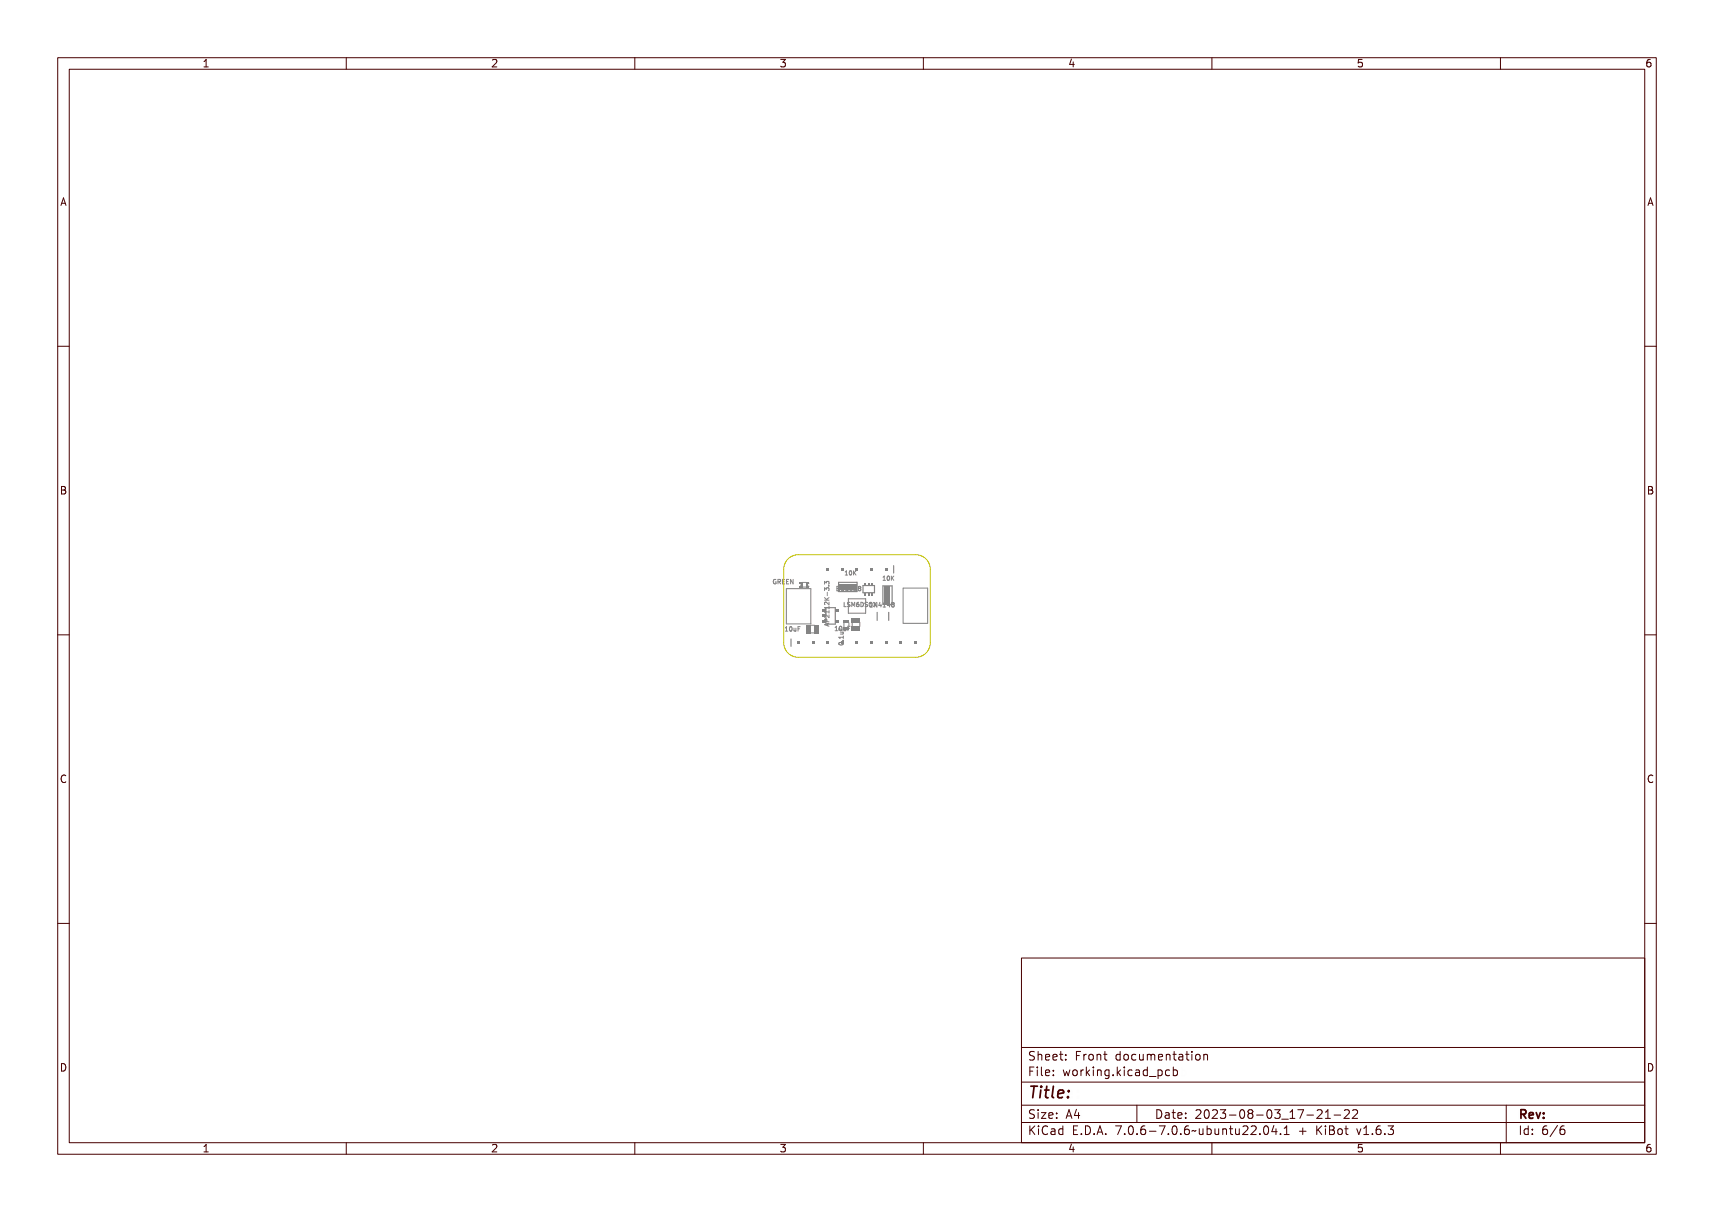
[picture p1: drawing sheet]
<svg xmlns="http://www.w3.org/2000/svg" width="297mm" height="210mm" viewBox="0 0 297 210" stroke-linecap="round" stroke-linejoin="round" font-family="sans-serif">
<g fill="none" stroke="#848484" stroke-width=".17">
<path d="M146.5 99.6h.4M146.5 99.1h.1M146.9 99h.2v.6l.2 .1h-.4l.1-.1v-.6zM147.4 99h.1a.35 .35 0 0 1 .4 .3 .35 .35 0 0 1-.4 .4l-.1-.2zM147.6 99a.3 .3 0 0 1 .2 .3 .3 .3 0 0 1-.2 .3zM148 99h.1v.3l.4-.3-.3 .2 .3 .5-.3-.4-.1 .4h-.1zM153.1 100h-.1M153.4 99.9h.3v.6l.1 .1h-.4l.2-.1v-.5zM154 99.9h.1a.35 .35 0 0 1 .3 .3 .35 .35 0 0 1-.3 .4l-.1-.2zM154.1 99.9a.3 .3 0 0 1 .2 .3 .3 .3 0 0 1-.2 .3zM154.5 99.9h.1v.3l.5-.3-.3 .3 .3 .4-.4-.4-.1 .4h-.1zM134.3 100.4a.42 .42 0 0 0-.3 .4 .42 .42 0 0 0 .3 .4"/>
<path d="M134.7 100.5l.2-.1 .2 .2a.27 .27 0 0 0-.4 .2 .27 .27 0 0 0 .3 .3l-.1-.3h.2v.3a.37 .37 0 0 1-.5 0 .37 .37 0 0 1 .1-.6zM135.2 100.4h.2a.21 .21 0 0 1 .3 .2 .21 .21 0 0 1-.2 .2l.3 .4-.4-.3h-.1v.3h-.1zM135.3 100.5h.1a.14 .14 0 0 1 .2 .2 .14 .14 0 0 1-.2 .1h-.1zM135.9 100.4h.4l-.3 .1v.3h.3h-.3v.3l.3 .1h-.4zM136.4 108.7l.3-.1v.7l.1 .1h-.4l.2-.1v-.6l-.2 .1zM136.5 100.4h.4l-.3 .1v.3h.3h-.3v.3l.4 .1h-.5zM137 108.7l.1-.1a.37 .37 0 0 1 .4 .4 .37 .37 0 0 1-.4 .4l-.1-.2zM137.1 100.4h.1l.3 .7v-.7h.1v.8h-.2l-.2-.6v.6h-.1zM137.2 108.7a.31 .31 0 0 1 .2 .3 .31 .31 0 0 1-.2 .3zM137.6 108.8h.1l.1 .5 .3-.5v.6l-.1-.1a.18 .18 0 0 1-.3 .1 .18 .18 0 0 1-.1-.2zM138.3 108.6h.4l-.3 .1v.2h.3l-.3 .1v.4h-.1zM142.9 107l.8-.2-.2 .2v.2l.2 .2-.8-.2z"/>
<path d="M142.9 105.2h.7l.1-.2v.4l-.1-.1h-.6l.1 .1h-.1zM142.9 104.5h.7l.1-.1v.4l-.1-.2h-.6l.1 .2h-.1zM142.9 103.1l.3 .3 .5-.3v.1l-.4 .2 .4 .1v.1h-.8v-.1h.4zM143 105.7h.2l.4 .3 .1-.4v.5l-.6-.3h-.1l.1 .3h-.1zM143 103.8h.2l.4 .3 .1-.3v.4l-.6-.3-.1 .1 .1 .2h-.1zM143 102l.2-.1 .1 .1a.23 .23 0 0 1 .4 0 .23 .23 0 0 1-.1 .4v-.1a.17 .17 0 0 0-.1-.3 .17 .17 0 0 0-.2 .2h-.1a.16 .16 0 0 0-.1-.2 .16 .16 0 0 0-.2 .1 .16 .16 0 0 0 .1 .2h-.1zM143 100.7h.2l.1 .1a.23 .23 0 0 1 .4-.1 .23 .23 0 0 1-.1 .4v-.1a.17 .17 0 0 0-.1-.3 .18 .18 0 0 0-.2 .3h-.1a.16 .16 0 0 0-.1-.2 .16 .16 0 0 0-.2 .1 .16 .16 0 0 0 .1 .2l-.1-.1zM143 106.3l.3-.1 .1 .4h.3v.1h-.8zM143 107.1l.4-.1v.2zM143 106.4h.3v.2h-.3zM143.4 102.6v.3zM143.4 108.1v.3"/>
<path d="M143.5 101.4h.2v.2h-.2zM143.7 108l-.8 .2 .8 .3M144.9 101.7h.2a.18 .18 0 0 1 .3 .1 .18 .18 0 0 1-.2 .2 .21 .21 0 0 1 .2 .3 .21 .21 0 0 1-.3 .1h-.2zM145 102h.1a.14 .14 0 0 1 .2 .2 .14 .14 0 0 1-.2 .1h-.1zM145 101.7l.2 .1v.1l-.2 .1zM145.1 108.6h.2v.6l.2 .1h-.4l.1-.1v-.5h-.1zM145.4 110.1h.7l.1-.1v.4l-.1-.2h-.6v.2h-.1zM145.4 108.7l.1 .4h.2l.1-.3v.3h.4v.1h-.8zM145.5 111.3l.5-.1 .2 .2a.37 .37 0 0 1-.4 .3 .37 .37 0 0 1-.4-.3zM145.5 111.4a.34 .34 0 0 1 .6 .1 .34 .34 0 0 1-.6-.1zM145.6 101.7h.4v.1h-.3a.18 .18 0 0 0 0 .2 .18 .18 0 0 0 .2 0 .23 .23 0 0 1 0 .4 .23 .23 0 0 1-.4-.1h.1a.18 .18 0 0 0 .3-.1 .18 .18 0 0 0-.3-.2zM145.6 109.4h.6l-.1 .1a.18 .18 0 0 1 .1 .2 .18 .18 0 0 1-.3 .1h-.3v-.1h.5l-.1-.2h-.4z"/>
<path d="M145.7 108.6h.1a.37 .37 0 0 1 .3 .3 .37 .37 0 0 1-.3 .4l-.2-.2zM145.8 108.6a.31 .31 0 0 1 .2 .3 .31 .31 0 0 1-.2 .3zM146 110.8h.2v.1h-.2zM146.2 104.4h.1v.7h.3h-.4zM146.2 101.7h.4v.1h-.3a.18 .18 0 0 0 0 .2 .18 .18 0 0 0 .2 0 .23 .23 0 0 1 0 .4 .23 .23 0 0 1-.4-.1h.2a.18 .18 0 0 0 .2-.1 .18 .18 0 0 0-.3-.2zM146.3 108.7h.1l.1 .5 .2-.5v.6l-.1-.1a.18 .18 0 0 1-.2 .1 .18 .18 0 0 1-.1-.2zM146.8 104.5l.4-.1v.1h-.3a.17 .17 0 0 0 0 .2 .17 .17 0 0 0 .2 .1 .23 .23 0 0 1 0 .3 .23 .23 0 0 1-.4-.1l.2 .1a.17 .17 0 0 0 .2-.2 .17 .17 0 0 0-.3-.1zM146.8 101.7h.3v.6l.1 .1h-.4l.2-.1v-.6l-.2 .1zM146.9 108.6h.5h-.4v.3h.3l-.3 .1v.3h-.1zM147.3 104.4h.1l.2 .4 .1-.4h.1v.7h-.1v-.6l-.1 .4-.2-.4v.6h-.1zM147.4 101.7h.1a.21 .21 0 0 1 .3 0 .21 .21 0 0 1-.1 .3 .23 .23 0 0 1 .1 .4 .23 .23 0 0 1-.4-.1h.1a.17 .17 0 0 0 .3-.1 .18 .18 0 0 0-.3-.2 .16 .16 0 0 0 .2-.1 .16 .16 0 0 0-.1-.3 .16 .16 0 0 0-.2 .2zM148 104.5l.2-.1 .2 .1a.22 .22 0 0 0-.3 0 .22 .22 0 0 0-.1 .3 .24 .24 0 0 1 .4 0 .24 .24 0 0 1-.1 .4 .24 .24 0 0 1-.4-.2z"/>
<path d="M148.1 101.7a.21 .21 0 0 1 .3 0 .21 .21 0 0 1-.1 .3 .22 .22 0 0 1 .1 .3 .22 .22 0 0 1-.3 0 .22 .22 0 0 1 .1-.3l-.2-.1zM148.5 104.4a.38 .38 0 0 1 .5 .4 .38 .38 0 0 1-.5 .3zM148.6 104.5a.28 .28 0 0 1 .3 .3 .28 .28 0 0 1-.3 .3zM148.8 101.9h.1M148.8 101.6l.3 .1-.1 .2M148.9 101.9h.1M148.9 101.9l-.1 .1M149 101.9l.2 .2-.1 .2h-.3M149.2 104.5l.3-.1 .1 .1h-.3a.17 .17 0 0 0 0 .2 .17 .17 0 0 0 .2 .1 .23 .23 0 0 1 0 .3 .23 .23 0 0 1-.3-.1l.1 .1a.17 .17 0 0 0 .2-.2 .17 .17 0 0 0-.3-.1zM149.8 104.5l.1-.1a.36 .36 0 0 1 .3 .4 .36 .36 0 0 1-.3 .3l-.2-.1zM149.9 104.5a.3 .3 0 0 1 .2 .3 .3 .3 0 0 1-.2 .3zM150.3 104.4l.3 .3 .3-.3-.3 .4 .3 .3-.3-.3-.3 .3 .2-.3z"/>
<path d="M151.5 104.5h.3v.6l.1 .1h-.4l.2-.1v-.5h-.2zM152.1 104.5h.1l.3 .6v-.6v.7h-.1l-.2-.6v.6h-.1zM153 104.5h.1v.4h.1l-.1 .3h-.1v-.2h-.3zM153 104.6v.3h-.2zM153 100.6h.4M153.4 104.5h.2v.6l.2 .1h-.4l.1-.1v-.5h-.1zM154.2 104.5h.1v.4h.1l-.1 .3h-.1v-.2h-.3zM154.2 104.6v.3h-.2zM154.6 104.5a.21 .21 0 0 1 .4 0 .21 .21 0 0 1-.1 .3 .22 .22 0 0 1 .1 .3 .22 .22 0 0 1-.4 0 .22 .22 0 0 1 .1-.3l-.1-.1z"/>
<circle cx="147.6" cy="99.3" r=".06"/>
<circle cx="137.2" cy="109" r=".07"/>
<circle cx="145.8" cy="111.5" r=".07"/>
<circle cx="145.9" cy="108.9" r=".07"/>
<circle cx="148.2" cy="104.9" r=".16"/>
<circle cx="148.2" cy="101.8" r=".13"/>
<circle cx="148.2" cy="102.2" r=".15"/>
<circle cx="154.2" cy="100.2" r=".06"/>
<circle cx="154.8" cy="104.6" r=".13"/>
<circle cx="154.8" cy="105" r=".15"/>
</g>
<path d="M154.9 98v1.3" fill="none" stroke="#848484" stroke-width=".2"/>
<g fill="#848484">
<path d="M153.3 98.4h.5v.5h-.5z" fill-rule="evenodd"/>
<path d="M150.8 98.4h.5v.5h-.5z" fill-rule="evenodd"/>
<path d="M148.2 98.4h.6v.5h-.6z" fill-rule="evenodd"/>
<path d="M145.7 98.4h.5v.5h-.5z" fill-rule="evenodd"/>
<path d="M143.2 98.4h.5v.5h-.5z" fill-rule="evenodd"/>
</g>
<path d="M145.3 100.9h3.2v1.6h-3.2z" fill="none" stroke="#848484" stroke-width=".2"/>
<path d="M145.4 101.2h3.1v1h-3.1z" fill-rule="evenodd" fill="#848484"/>
<path d="M149.5 101.5h2v1.2h-2z" fill="none" stroke="#848484" stroke-width=".2"/>
<g fill="#848484">
<path d="M149.8 101h.2v.4h-.2z" fill-rule="evenodd"/>
<path d="M149.8 102.8h.2v.3h-.2z" fill-rule="evenodd"/>
<path d="M150.4 101h.3v.4h-.3z" fill-rule="evenodd"/>
<path d="M150.4 102.8h.3v.3h-.3z" fill-rule="evenodd"/>
<path d="M151.1 101h.2v.4h-.2z" fill-rule="evenodd"/>
<path d="M151.1 102.8h.2v.3h-.2z" fill-rule="evenodd"/>
</g>
<g fill="none" stroke="#848484" stroke-width=".17">
<path d="M138.6 101a.3 .3 0 0 1 .2 .3 .3 .3 0 0 1-.2 .3M139 101.7h.7M139 100.9h.7M140.2 101a.27 .27 0 0 0-.3 .3 .27 .27 0 0 0 .3 .3"/>
<circle cx="138.7" cy="101.7" r=".08"/>
</g>
<g fill="#848484">
<path d="M138.5 101.6h.2v.2h-.2z" fill-rule="evenodd"/>
<path d="M138.6 101.7l.4 .1z" fill-rule="evenodd"/>
<path d="M138.8 100.9h.2v.9h-.2z" fill-rule="evenodd"/>
<path d="M139.7 101.6h.5v.2h-.5z" fill-rule="evenodd"/>
<path d="M139.7 101h.2v.6h-.2z" fill-rule="evenodd"/>
<path d="M139.9 101.5l.1 .1z" fill-rule="evenodd"/>
<path d="M139.9 101l.1 .1z" fill-rule="evenodd"/>
<path d="M138.5 100.9h.3v.2h-.3z" fill-rule="evenodd"/>
<path d="M139.7 100.9h.5v.2h-.5z" fill-rule="evenodd"/>
</g>
<path d="M136.3 102h4.2v6.1h-4.2z" fill="none" stroke="#848484" stroke-width=".17"/>
<path d="M137.1 110.7v1.3" fill="none" stroke="#848484" stroke-width=".2"/>
<g fill="#848484">
<path d="M138.1 111.1h.5v.5h-.5z" fill-rule="evenodd"/>
<path d="M140.6 111.1h.5v.5h-.5z" fill-rule="evenodd"/>
<path d="M143.2 111.1h.5v.5h-.5z" fill-rule="evenodd"/>
<path d="M148.2 111.1h.6v.5h-.6z" fill-rule="evenodd"/>
<path d="M150.8 111.1h.5v.5h-.5z" fill-rule="evenodd"/>
<path d="M153.3 111.1h.5v.5h-.5z" fill-rule="evenodd"/>
<path d="M155.9 111.1h.5v.5h-.5z" fill-rule="evenodd"/>
<path d="M158.4 111.1h.5v.5h-.5z" fill-rule="evenodd"/>
</g>
<path d="M147 103.8h3v2.5h-3z" fill="none" stroke="#848484" stroke-width=".17"/>
<path d="M152 106.1v1.4M153 104.7v-3.2h1.6v3.2M154 106.1v1.4" fill="none" stroke="#848484" stroke-width=".2"/>
<path d="M153.3 101.6h1v3.1h-1z" fill-rule="evenodd" fill="#848484"/>
<path d="M147.7 107.8v.8M149 107.8v.8" fill="none" stroke="#848484" stroke-width=".17"/>
<g fill="#848484">
<path d="M147.6 107.1h1.5v.7h-1.5z" fill-rule="evenodd"/>
<path d="M147.6 108.5h1.5v.8h-1.5z" fill-rule="evenodd"/>
</g>
<path d="M146.2 107.9v.7M147.1 107.9v.7" fill="none" stroke="#848484" stroke-width=".17"/>
<path d="M146.2 107.4h.9v.5h-.9z" fill-rule="evenodd" fill="#848484"/>
<path d="M143.1 105.3h1.6v2.8h-1.6z" fill="none" stroke="#848484" stroke-width=".2"/>
<g fill="#848484">
<path d="M144.8 105.5h.6v.5h-.6z" fill-rule="evenodd"/>
<path d="M142.4 105.5h.7v.5h-.7z" fill-rule="evenodd"/>
<path d="M142.4 106.5h.7v.5h-.7z" fill-rule="evenodd"/>
<path d="M144.8 107.4h.6v.5h-.6z" fill-rule="evenodd"/>
<path d="M142.4 107.4h.7v.5h-.7z" fill-rule="evenodd"/>
</g>
<path d="M140.4 109.7h.8M140.4 108.3h.8M156.5 101.9h4.2v6.1h-4.2z" fill="none" stroke="#848484" stroke-width=".17"/>
<g fill="#848484">
<path d="M141.2 108.3h.7v1.4h-.7z" fill-rule="evenodd"/>
<path d="M139.7 108.3h.8v1.4h-.8z" fill-rule="evenodd"/>
</g>
<path d="M136.8 96.7l1-.5 .5-.1h20.4a2.54 2.54 0 0 1 2.5 2.6v12.7a2.54 2.54 0 0 1-2.5 2.5h-20.4a2.54 2.54 0 0 1-2.5-2.5v-12.7a2.53 2.53 0 0 1 1-2z" fill="none" stroke="#c2c200" stroke-width=".17"/>
<g fill="none" stroke="#480000" stroke-width=".17">
<path d="M10 10h277v190h-277zM12 12h273v186h-273zM60 10v2M110 10v2M160 10v2M210 10v2M260 10v2M10 60h2M285 60h2M10 110h2M285 110h2M10 160h2"/>
<path d="M285 160h2M177 166h108v32h-108zM60 198v2M110 198v2M160 198v2M177 181.5h108M177 187.5h108M177 191.5h108M177 194.5h108M178.1 195.2h.2v.6l.6-.6h.3l-.6 .6 .6 .8h-.2l-.5-.7-.2 .2v.5h-.2zM178.2 185h.9v.2h-.7v.4h.6v.2h-.6v.7h-.2zM178.3 182.4l.5-.1h.2v.2a.31 .31 0 0 0-.5-.1 .31 .31 0 0 0 0 .5 .5 .5 0 0 1 .6 .6 .5 .5 0 0 1-.8 .2l-.1-.2a.34 .34 0 0 0 .4 .1 .34 .34 0 0 0 .1-.5 .47 .47 0 0 1-.5-.2 .47 .47 0 0 1 .1-.5z"/>
<path d="M178.3 192.5l.5-.1h.2v.2a.31 .31 0 0 0-.5-.1 .31 .31 0 0 0 0 .5 .5 .5 0 0 1 .6 .6 .5 .5 0 0 1-.8 .2l-.1-.2a.34 .34 0 0 0 .4 .1 .34 .34 0 0 0 .1-.5 .47 .47 0 0 1-.5-.2 .47 .47 0 0 1 .1-.5zM179.4 182.2h.2v.6a.35 .35 0 0 1 .4-.1 .35 .35 0 0 1 .2 .4v.6h-.2v-.8h-.4v.8h-.2zM179.5 185.4h.4v.9h.4v.2h-.9v-.2h.3v-.8h-.2zM179.5 192.8h.4v.9h.4v.1h-.9v-.1h.3v-.8h-.2zM179.5 195.6h.4v.9h.4v.1h-.9v-.1h.3v-.8h-.2zM179.7 184.9h.2v.3h-.2zM179.7 192.3h.2v.3h-.2zM179.7 195.1h.2v.3h-.2zM180.6 184.9h.4v1.3l.4 .1v.2l-.5-.2v-1.2h-.3zM180.6 192.8h.8v.1l-.6 .8h.6v.1h-.8v-.1l.6-.8h-.6zM180.7 182.8a.49 .49 0 0 1 .6-.1 .49 .49 0 0 1 .2 .5h-.8a.42 .42 0 0 0 .3 .4 .42 .42 0 0 0 .4-.1v.2a.6 .6 0 0 1-.8-.1 .6 .6 0 0 1 .1-.8zM180.7 195.4l.5-.2h.3v.2a.43 .43 0 0 0-.6 0 .43 .43 0 0 0-.2 .5 .43 .43 0 0 0 .2 .5 .43 .43 0 0 0 .6 0v.2a.66 .66 0 0 1-.8-.1 .66 .66 0 0 1-.1-.8z"/>
<path d="M180.8 182.9l.4-.1 .1 .3h-.6zM181.8 195.6h.2a.45 .45 0 0 1 .5 0 .45 .45 0 0 1 .1 .4v.6h-.1v-.1a.38 .38 0 0 1-.5 .2 .38 .38 0 0 1-.2-.5 .38 .38 0 0 1 .4-.2h.3a.35 .35 0 0 0-.3-.4 .35 .35 0 0 0-.4 .2zM181.9 182.8a.49 .49 0 0 1 .6-.1 .49 .49 0 0 1 .2 .5h-.8a.42 .42 0 0 0 .3 .4 .42 .42 0 0 0 .5-.1v.2a.6 .6 0 0 1-.9-.1 .6 .6 0 0 1 .1-.8zM181.9 185.5a.49 .49 0 0 1 .6-.1 .49 .49 0 0 1 .2 .5h-.8a.42 .42 0 0 0 .3 .4 .42 .42 0 0 0 .5-.1v.2a.6 .6 0 0 1-.9-.1 .6 .6 0 0 1 .1-.8zM181.9 192.9a.49 .49 0 0 1 .6-.1 .49 .49 0 0 1 .2 .5h-.8a.42 .42 0 0 0 .3 .4 .42 .42 0 0 0 .5-.1v.2a.6 .6 0 0 1-.9-.1 .6 .6 0 0 1 .1-.8zM182 196.2l.5-.1a.31 .31 0 0 1-.2 .4 .31 .31 0 0 1-.4-.1zM182 182.9l.4-.1 .1 .3h-.6zM182 185.6l.4-.1 .1 .3h-.6zM182 193l.4-.1 .1 .3h-.6zM183 195.7l.4-.2 .2 .2v-.6h.2v1.5h-.2v-.1a.42 .42 0 0 1-.5 .1 .42 .42 0 0 1-.2-.5zM183.2 195.8l.1-.1a.4 .4 0 0 1 .3 .4 .4 .4 0 0 1-.3 .4l-.2-.2zM183.2 182.3h.2v.4h.4v.1h-.4l.1 .8h.3v.1h-.2a.3 .3 0 0 1-.4-.3v-.6h-.3v-.1h.3z"/>
<path d="M183.3 185.4h.2v.3h-.2zM183.3 186.2h.2v.3h-.2zM183.3 192.8h.2v.3h-.2zM183.3 193.6h.2v.2h-.2zM184.5 182.7h.2v.3h-.2zM184.5 183.5h.2v.2h-.2zM185.2 185.4h.2l.2 .8 .1-.5h.2l.2 .5 .1-.8h.2l-.2 1.1h-.2l-.2-.7-.2 .7h-.1zM185.4 195.2h.9v.2h-.7v.4h.6v.2h-.6v.5h.7v.1h-.9zM185.7 192.4h.2l.5 1.4h-.2l-.1-.3h-.5l-.1 .3h-.2zM185.8 192.6l.2 .7h-.4zM186.6 182.3h.9v.2h-.7v.4h.6v.2h-.6v.6h-.2zM186.7 185.5a.52 .52 0 0 1 .8 .4 .52 .52 0 0 1-.8 .4l-.1-.4z"/>
<path d="M186.8 185.6l.1-.1a.39 .39 0 0 1 .4 .4 .39 .39 0 0 1-.4 .4l-.1-.2zM186.9 196.4h.2v.2h-.2zM187.1 192.4h.2v.9h.2v.2h-.2v.3h-.2v-.3h-.6v-.2zM187.1 192.6v.7h-.4zM187.8 195.2a.76 .76 0 0 1 .9 .7 .76 .76 0 0 1-.9 .7zM188 195.4a.57 .57 0 0 1 .5 .5 .57 .57 0 0 1-.5 .6zM188 182.7h.2v.2a.3 .3 0 0 1 .3-.3 .3 .3 0 0 1 .3 .3 .37 .37 0 0 0-.5-.1 .37 .37 0 0 0-.1 .4v.5h-.2zM188 185.4h.2v.2a.3 .3 0 0 1 .3-.3 .3 .3 0 0 1 .3 .3 .37 .37 0 0 0-.5-.1 .37 .37 0 0 0-.1 .4v.6h-.2zM189.1 184.9h.1v.9l.5-.4h.2l-.4 .4 .5 .7h-.2l-.4-.6-.2 .1v.5h-.1zM189.1 182.8a.52 .52 0 0 1 .8 .4 .52 .52 0 0 1-.8 .4l-.1-.4zM189.2 182.9l.1-.1a.39 .39 0 0 1 .4 .4 .39 .39 0 0 1-.4 .4l-.1-.2zM189.3 196.4h.3v.2h-.3z"/>
<path d="M190.2 182.7h.2v.1a.35 .35 0 0 1 .4-.1 .35 .35 0 0 1 .3 .4v.6h-.2l-.1-.8h-.3l-.1 .8h-.2zM190.3 185.4h.4v.9h.4v.2h-.9v-.2h.4v-.8h-.3zM190.5 195.2h.3l.4 1.4h-.2l-.1-.3h-.5l-.1 .3h-.2zM190.6 184.9h.1v.3h-.1zM190.6 195.4l.2 .7h-.4zM191.4 185.4h.2v.1a.35 .35 0 0 1 .4-.1 .35 .35 0 0 1 .3 .4v.7h-.2l-.1-.9h-.3l-.1 .9h-.2zM191.7 182.3h.1v.4h.4v.1h-.4l.1 .8h.3v.1h-.2a.3 .3 0 0 1-.3-.3v-.6h-.3v-.1h.3zM191.7 196.4h.3v.2h-.3zM192.7 185.5l.3-.2 .3 .2v-.1h.2v1a.53 .53 0 0 1-.8 .4v-.2a.36 .36 0 0 0 .4 .1 .36 .36 0 0 0 .2-.4l-.1 .1a.53 .53 0 0 1-.7-.3 .53 .53 0 0 1 .2-.6zM192.8 185.6l.1-.1a.39 .39 0 0 1 .4 .4 .39 .39 0 0 1-.4 .4l-.1-.2zM193.8 195.2h.9l-.5 1.4h-.2l.5-1.2h-.7zM193.9 182.8l.3-.2 .3 .2v-.6h.2v1.5h-.2v-.1a.42 .42 0 0 1-.6 .1 .42 .42 0 0 1-.1-.5z"/>
<path d="M194.1 182.8a.4 .4 0 0 1 .4 .4 .4 .4 0 0 1-.4 .4l-.2-.4zM194.1 186.2h.3v.3h-.3zM195.1 184.9h.2v.9l.4-.4h.3l-.5 .4 .5 .7h-.2l-.4-.6-.1 .1v.5h-.2zM195.1 182.8a.52 .52 0 0 1 .8 .4 .52 .52 0 0 1-.8 .4l-.1-.4zM195.2 182.9l.1-.1a.39 .39 0 0 1 .4 .4 .39 .39 0 0 1-.4 .4l-.1-.2zM195.3 196.4h.3v.2h-.3zM196.3 185.4h.5v.9h.3v.2h-.9v-.2h.4v-.8h-.3zM196.3 195.4a.5 .5 0 0 1 .7-.1 .5 .5 0 0 1 .1 .6 .52 .52 0 0 1-.4 .8 .52 .52 0 0 1-.5-.8zM196.4 182.8a.39 .39 0 0 1 .4-.2 .39 .39 0 0 1 .3 .3 .4 .4 0 0 0-.6 0 .4 .4 0 0 0 0 .6 .4 .4 0 0 0 .6 0 .41 .41 0 0 1-.4 .3 .41 .41 0 0 1-.4-.3v-.5zM196.5 195.4a.57 .57 0 0 1 .4 .9l-.3 .2a.86 .86 0 0 1-.1-1.1zM196.6 184.9h.2v.3h-.2zM197 191.5v3"/>
<path d="M197.4 182.7h.2v.8l.2 .1 .3-.2v-.7h.2v1h-.2v-.1a.35 .35 0 0 1-.4 .2 .35 .35 0 0 1-.3-.5zM197.6 185.5a.39 .39 0 0 1 .4-.2 .39 .39 0 0 1 .3 .3 .4 .4 0 0 0-.6 0 .4 .4 0 0 0 0 .6 .4 .4 0 0 0 .6 0 .41 .41 0 0 1-.4 .3 .41 .41 0 0 1-.4-.3v-.5zM197.7 196.4h.3v.2h-.3zM198.6 182.7h.1l.2-.1a.22 .22 0 0 0 .2 .2 .22 .22 0 0 0 .2-.2l.2 .3 .1 .8h-.2v-.8l-.1-.1-.2 .1v.8h-.1v-.8l-.2-.1-.1 .1v.8h-.1zM198.7 185.4h.1a.45 .45 0 0 1 .5 0 .45 .45 0 0 1 .2 .4v.7h-.2v-.2a.38 .38 0 0 1-.5 .2 .38 .38 0 0 1-.2-.5 .38 .38 0 0 1 .5-.2h.2a.35 .35 0 0 0-.3-.4 .35 .35 0 0 0-.3 .2zM198.7 195.4l.5-.2h.2v.2a.43 .43 0 0 0-.5 0 .43 .43 0 0 0-.1 .5 .48 .48 0 0 1 .7 0 .48 .48 0 0 1-.1 .7 .48 .48 0 0 1-.7-.1l-.1-.6zM198.8 186l.5-.1a.31 .31 0 0 1-.1 .4 .31 .31 0 0 1-.4-.1zM198.9 195.9a.29 .29 0 0 1 .4 .1 .29 .29 0 0 1-.1 .4 .29 .29 0 0 1-.4-.1zM199.9 185.5l.3-.2 .3 .2v-.6h.2v1.6h-.2v-.2a.42 .42 0 0 1-.5 .1 .42 .42 0 0 1-.2-.5zM199.9 182.8a.49 .49 0 0 1 .6-.1 .49 .49 0 0 1 .2 .5h-.7a.42 .42 0 0 0 .2 .4 .42 .42 0 0 0 .5-.1v.2a.6 .6 0 0 1-.8-.1 .6 .6 0 0 1 0-.8zM200 196h.5v.2h-.5zM200 185.6l.1-.1a.39 .39 0 0 1 .4 .4 .39 .39 0 0 1-.4 .4l-.1-.2z"/>
<path d="M200.1 182.9l.3-.1 .2 .3h-.6zM200.1 192.4a.76 .76 0 0 1 1 .7 .76 .76 0 0 1-1 .7zM200.3 192.6a.57 .57 0 0 1 .6 .5 .57 .57 0 0 1-.6 .6zM200.9 186.8l1.2 .1zM201 195.2h.9l-.5 1.4h-.2l.5-1.2h-.7zM201.1 182.7h.1v.1a.35 .35 0 0 1 .5-.1 .35 .35 0 0 1 .2 .4v.6h-.2v-.8h-.4l-.1 .8h-.1zM201.4 192.8h.2a.45 .45 0 0 1 .5 0 .45 .45 0 0 1 .1 .4v.6h-.1v-.1a.38 .38 0 0 1-.5 .2 .38 .38 0 0 1-.2-.5 .38 .38 0 0 1 .4-.2h.3a.35 .35 0 0 0-.3-.4 .35 .35 0 0 0-.4 .2zM201.6 193.4l.5-.1a.31 .31 0 0 1-.2 .4 .31 .31 0 0 1-.4-.1zM202.2 185.4h.2v.1a.46 .46 0 0 1 .6 0 .46 .46 0 0 1 .1 .6 .39 .39 0 0 1-.2 .4 .39 .39 0 0 1-.5-.2v.6h-.2zM202.5 182.3h.2v.4h.4v.1h-.4v.8h.4v.1h-.2a.3 .3 0 0 1-.4-.3v-.6h-.3v-.1h.3zM202.5 185.6l.1-.1a.4 .4 0 0 1 .4 .4 .4 .4 0 0 1-.4 .4l-.2-.2zM202.5 196.4h.3v.2h-.3z"/>
<path d="M202.8 192.4h.2v.4h.4v.1h-.4l.1 .8h.3v.1h-.2a.3 .3 0 0 1-.4-.3v-.6h-.3v-.1h.3zM203.5 182.7h.2a.45 .45 0 0 1 .4 0 .45 .45 0 0 1 .2 .4v.6h-.2v-.1a.38 .38 0 0 1-.5 .2 .38 .38 0 0 1-.2-.5 .38 .38 0 0 1 .5-.2h.2a.35 .35 0 0 0-.2-.4 .35 .35 0 0 0-.4 .2zM203.5 195.4a.5 .5 0 0 1 .7-.1 .5 .5 0 0 1 .1 .6 .52 .52 0 0 1-.4 .8 .52 .52 0 0 1-.5-.8zM203.6 185.5a.39 .39 0 0 1 .4-.2 .39 .39 0 0 1 .3 .3 .4 .4 0 0 0-.5 0 .4 .4 0 0 0 0 .6 .4 .4 0 0 0 .5 0 .41 .41 0 0 1-.4 .3 .41 .41 0 0 1-.4-.3v-.5zM203.7 183.3l.4-.1a.31 .31 0 0 1-.1 .4 .31 .31 0 0 1-.4-.1zM203.7 195.4a.57 .57 0 0 1 .4 .9l-.2 .2a.86 .86 0 0 1-.2-1.1zM203.9 192.9a.49 .49 0 0 1 .6-.1 .49 .49 0 0 1 .2 .5h-.8a.42 .42 0 0 0 .3 .4 .42 .42 0 0 0 .5-.1v.2a.6 .6 0 0 1-.9-.1 .6 .6 0 0 1 .1-.8zM204 193l.4-.1 .1 .3h-.6zM204.7 184.9h.1v.6a.45 .45 0 0 1 .7 0 .45 .45 0 0 1 0 .6 .39 .39 0 0 1-.2 .4 .39 .39 0 0 1-.5-.2v.2h-.1zM204.9 182.3h.2v.4h.4v.1h-.4v.8h.4v.1h-.2a.3 .3 0 0 1-.4-.3v-.6h-.3v-.1h.3zM204.9 185.6l.1-.1a.39 .39 0 0 1 .4 .4 .39 .39 0 0 1-.4 .4l-.1-.2zM204.9 196.4h.3v.2h-.3z"/>
<path d="M205.3 192.8h.2v.3h-.2zM205.3 193.6h.2v.2h-.2zM205.9 182.7h.5v.9h.3v.1h-.9v-.1h.4v-.8h-.3zM205.9 195.4l.5-.2h.2v.2a.43 .43 0 0 0-.5 0 .43 .43 0 0 0-.1 .5 .48 .48 0 0 1 .7 0 .48 .48 0 0 1-.1 .7 .48 .48 0 0 1-.7-.1l-.1-.6zM206.1 195.9a.29 .29 0 0 1 .4 .1 .29 .29 0 0 1-.1 .4 .29 .29 0 0 1-.4-.1zM206.2 182.2h.2v.3h-.2zM207 196l.3-.1 .5 .1 .2-.1a.38 .38 0 0 1-.7 .2l-.3 .1zM207.1 182.8a.52 .52 0 0 1 .8 .4 .52 .52 0 0 1-.8 .4l-.1-.4zM207.3 182.9l.1-.1a.39 .39 0 0 1 .4 .4 .39 .39 0 0 1-.4 .4l-.2-.2zM207.4 192.5a.53 .53 0 0 1 .8 .1 .53 .53 0 0 1-.3 .7l-.3 .4h.7v.1h-.9v-.1l.3-.4a.49 .49 0 0 0 .2-.7l-.5 .1zM208.3 182.7h.1v.1a.35 .35 0 0 1 .5-.1 .35 .35 0 0 1 .2 .4v.6h-.2v-.8h-.4l-.1 .8h-.1zM208.3 195.6h.1l.1 .8 .2 .1 .2-.2v-.7h.2v1h-.2v-.1a.35 .35 0 0 1-.4 .2 .35 .35 0 0 1-.2-.5z"/>
<path d="M208.7 192.6a.5 .5 0 0 1 .6-.1 .5 .5 0 0 1 .2 .6 .52 .52 0 0 1-.5 .8 .52 .52 0 0 1-.4-.8zM208.9 192.6a.57 .57 0 0 1 .4 .9l-.3 .2a.86 .86 0 0 1-.1-1.1zM209.5 195.1h.2v.6a.45 .45 0 0 1 .6-.1 .45 .45 0 0 1 .1 .7 .39 .39 0 0 1-.3 .4 .39 .39 0 0 1-.4-.2v.1h-.2zM209.7 195.8l.1-.1a.4 .4 0 0 1 .4 .4 .4 .4 0 0 1-.4 .4l-.1-.2zM209.8 192.5a.53 .53 0 0 1 .8 .1 .53 .53 0 0 1-.3 .7l-.3 .4h.7v.1h-.9v-.1l.3-.4a.49 .49 0 0 0 .2-.7l-.5 .1zM210 198v2M210.7 195.6h.2v.8l.2 .1 .2-.2v-.7h.2v1h-.2v-.1a.35 .35 0 0 1-.4 .2 .35 .35 0 0 1-.2-.5zM211 192.4a.46 .46 0 0 1 .6 0 .46 .46 0 0 1 .1 .6l-.1 .1a.45 .45 0 0 1 .2 .6 .45 .45 0 0 1-.6 .2l-.2-.1v-.2a.35 .35 0 0 0 .5 .1 .35 .35 0 0 0 0-.5h-.3v-.2a.28 .28 0 0 0 .4-.1 .28 .28 0 0 0 0-.3 .28 .28 0 0 0-.4 0h-.2zM211.9 195.6h.2v.1a.35 .35 0 0 1 .4-.1 .35 .35 0 0 1 .2 .4v.6h-.2v-.8h-.4v.8h-.2zM212.4 193.2h.5v.2h-.5zM213.3 195.2h.2v.4h.4v.1h-.4v.8h.4v.1h-.2a.3 .3 0 0 1-.4-.3v-.6h-.3v-.1h.3zM213.5 192.6a.5 .5 0 0 1 .6-.1 .5 .5 0 0 1 .2 .6 .52 .52 0 0 1-.5 .8 .52 .52 0 0 1-.4-.8z"/>
<path d="M213.7 192.6a.57 .57 0 0 1 .4 .9l-.3 .2a.86 .86 0 0 1-.1-1.1zM214.3 195.6h.2v.8l.2 .1 .2-.2v-.7h.2v1h-.2v-.1a.35 .35 0 0 1-.4 .2 .35 .35 0 0 1-.2-.5zM214.7 192.5a.41 .41 0 0 1 .7-.1 .41 .41 0 0 1-.2 .7 .42 .42 0 0 1 .2 .6 .42 .42 0 0 1-.7 0 .42 .42 0 0 1 .2-.6l-.3-.2zM215.5 195.3a.53 .53 0 0 1 .8 .1 .53 .53 0 0 1-.3 .7l-.3 .4h.6v.1h-.9v-.1l.4-.4a.49 .49 0 0 0 .2-.8l-.5 .2zM216 193.2h.5v.2h-.5zM216.7 195.3a.53 .53 0 0 1 .8 .1 .53 .53 0 0 1-.3 .7l-.3 .4h.6v.1h-.9v-.1l.4-.4a.49 .49 0 0 0 .2-.8l-.5 .2zM217.1 192.6a.5 .5 0 0 1 .7-.1 .5 .5 0 0 1 .1 .6 .52 .52 0 0 1-.5 .8 .52 .52 0 0 1-.4-.8zM217.3 192.6a.57 .57 0 0 1 .4 .9l-.3 .2a.86 .86 0 0 1-.1-1.1zM218.2 196.4h.2v.2h-.2zM218.2 192.4a.46 .46 0 0 1 .6 0 .46 .46 0 0 1 .1 .6l-.1 .1a.45 .45 0 0 1 .2 .6 .45 .45 0 0 1-.6 .2l-.2-.1v-.2a.35 .35 0 0 0 .5 .1 .35 .35 0 0 0 0-.5h-.3v-.2a.28 .28 0 0 0 .4-.1 .28 .28 0 0 0 0-.3 .28 .28 0 0 0-.4 0h-.2zM219.2 195.4a.5 .5 0 0 1 .6-.1 .5 .5 0 0 1 .2 .6 .52 .52 0 0 1-.5 .8 .52 .52 0 0 1-.5-.8zM219.2 194.2l1.3 .1z"/>
<path d="M219.4 195.4a.57 .57 0 0 1 .3 .9l-.2 .2a.86 .86 0 0 1-.1-1.1zM220.7 192.5l.5-.1v1.3h.3v.1h-.8v-.1h.3v-1.1h-.3zM220.8 195.2h.2v.9h.2v.2h-.2v.3h-.2v-.3h-.6v-.2zM220.8 195.4v.7h-.4zM221.8 196.4h.2v.2h-.2zM221.8 192.4h.9l-.5 1.4h-.2l.5-1.2h-.7zM222.8 195.3l.5-.1v1.3h.3v.1h-.8v-.1h.3v-1.1h-.3zM223.2 193.2h.5v.2h-.5zM224.2 192.5a.53 .53 0 0 1 .8 .1 .53 .53 0 0 1-.3 .7l-.3 .4h.7v.1h-.9v-.1l.3-.4a.49 .49 0 0 0 .2-.7l-.5 .1zM225.4 195.5h.2v.4h.4v.2h-.4v.4h-.2v-.4h-.4v-.2h.4zM225.5 192.5l.5-.1v1.3h.3v.1h-.8v-.1h.3v-1.1h-.3zM226.8 193.2h.5v.2h-.5z"/>
<path d="M227.5 195.2h.2v.6l.6-.6h.2l-.6 .6 .6 .8h-.2l-.5-.7-.1 .2v.5h-.2zM227.8 192.5a.53 .53 0 0 1 .8 .1 .53 .53 0 0 1-.2 .7l-.4 .4h.7v.1h-.9v-.1l.3-.4a.49 .49 0 0 0 .2-.7l-.5 .1zM228.8 195.6h.4v.9h.4v.1h-.9v-.1h.4v-.8h-.3zM229 192.5a.53 .53 0 0 1 .8 .1 .53 .53 0 0 1-.2 .7l-.4 .4h.7v.1h-.9v-.1l.3-.4a.49 .49 0 0 0 .2-.7l-.5 .1zM229.1 195.1h.1v.3h-.1zM229.9 195.2h.4a.35 .35 0 0 1 .5 .2 .35 .35 0 0 1-.3 .5 .41 .41 0 0 1 .3 .5 .41 .41 0 0 1-.5 .2h-.4zM230.1 196h.2a.27 .27 0 0 1 .3 .2 .27 .27 0 0 1-.3 .3h-.2zM230.1 195.4h.2a.23 .23 0 0 1 .3 .2 .23 .23 0 0 1-.3 .2h-.2zM231.2 193.2h1.1M231.2 195.7a.52 .52 0 0 1 .8 .4 .52 .52 0 0 1-.8 .4l-.1-.4zM231.3 195.8l.1-.1a.39 .39 0 0 1 .4 .4 .39 .39 0 0 1-.4 .4l-.1-.2zM232.6 195.2h.1v.4h.4v.1h-.4l.1 .8h.3v.1h-.2a.3 .3 0 0 1-.3-.3v-.6h-.3v-.1h.3z"/>
<path d="M233 192.4l.2-.1h.3l.2 .1 .1 .3-.1 .2-.8 .9h.9M234.4 192.4l.2-.1h.4l.2 .1v.3v.2l-.9 .9h.9M234.6 195.6h.2l.3 .9 .4-.9h.2l-.4 1h-.3zM236 195.3l.5-.1v1.3h.3v.1h-.8v-.1h.3v-1.1h-.3zM237.4 196.4h.3v.2h-.3zM238.4 195.4l.5-.2h.2v.2a.43 .43 0 0 0-.5 0 .43 .43 0 0 0-.1 .5 .48 .48 0 0 1 .7 0 .48 .48 0 0 1-.1 .7 .48 .48 0 0 1-.7-.1l-.1-.6zM238.6 195.9a.29 .29 0 0 1 .4 .1 .29 .29 0 0 1-.1 .4 .29 .29 0 0 1-.4-.1zM239.8 196.4h.3v.2h-.3zM240.7 195.2a.46 .46 0 0 1 .6 0 .46 .46 0 0 1 .1 .6l-.1 .1a.45 .45 0 0 1 .2 .6 .45 .45 0 0 1-.6 .2l-.2-.1v-.2a.35 .35 0 0 0 .5 .1 .35 .35 0 0 0 0-.5l-.3-.1v-.1a.28 .28 0 0 0 .4-.1 .28 .28 0 0 0 0-.3 .28 .28 0 0 0-.4 0h-.2zM260 198v2M261 191.5v6.5M263.2 195.2h.8v.2h-.3v1.1h.3v.1h-.8v-.1h.3v-1.1h-.3z"/>
<path d="M264.4 195.7l.3-.2 .3 .2v-.6h.2v1.5h-.2v-.1a.42 .42 0 0 1-.5 .1 .42 .42 0 0 1-.2-.5zM264.6 195.8l.1-.1a.4 .4 0 0 1 .3 .4 .4 .4 0 0 1-.3 .4l-.2-.2zM265.9 195.6h.2v.3h-.2zM265.9 196.4h.2v.2h-.2zM268.1 195.4l.5-.2h.2v.2a.43 .43 0 0 0-.5 0 .43 .43 0 0 0-.2 .5 .48 .48 0 0 1 .7 0 .48 .48 0 0 1-.1 .7 .48 .48 0 0 1-.6-.1l-.2-.6zM268.2 195.9a.29 .29 0 0 1 .4 .1 .29 .29 0 0 1 0 .4 .29 .29 0 0 1-.4-.1zM269.9 195.2h.2l-.8 1.6h-.2zM270.5 195.4l.5-.2h.2v.2a.43 .43 0 0 0-.5 0 .43 .43 0 0 0-.2 .5 .48 .48 0 0 1 .7 0 .48 .48 0 0 1 0 .7 .48 .48 0 0 1-.7-.1l-.1-.6zM270.6 195.9a.29 .29 0 0 1 .4 .1 .29 .29 0 0 1 0 .4 .29 .29 0 0 1-.4-.1z"/>
<circle cx="196.7" cy="195.9" r=".13"/>
<circle cx="203.9" cy="195.9" r=".13"/>
<circle cx="209" cy="193.1" r=".13"/>
<circle cx="213.8" cy="193.1" r=".13"/>
<circle cx="215" cy="193.4" r=".29"/>
<circle cx="215" cy="192.8" r=".25"/>
<circle cx="217.4" cy="193.1" r=".13"/>
<circle cx="219.5" cy="195.9" r=".13"/>
</g>
<g fill="none" stroke="#480000" stroke-width=".3">
<path d="M178.1 188.4h1.4v.2h-.6v1.7h-.2v-1.7h-.6zM179.9 188.8h.7v1.3h.4v.2h-1.2v-.2h.5v-1.1h-.4zM180.3 188.3h.3v.3h-.3zM181.8 188.4h.2v.4h.6v.2h-.6v1l.2 .1h.4v.2a.55 .55 0 0 1-.8-.5v-.8h-.4v-.2h.4zM183 188.3h.6l.1 1.6 .1 .2h.4v.2a.54 .54 0 0 1-.8-.5v-1.4h-.4zM184.8 189a.65 .65 0 0 1 .8-.1 .65 .65 0 0 1 .3 .7h-1.1a.56 .56 0 0 0 .4 .5 .56 .56 0 0 0 .6-.1v.2a.81 .81 0 0 1-1.1-.1 .81 .81 0 0 1 .1-1.1zM185 189.1l.3-.1a.37 .37 0 0 1 .3 .4h-.8zM186.7 188.9h.3v.4h-.3zM186.7 189.9h.3v.4h-.3zM263.1 192.4a.73 .73 0 0 1 .9 .2v.3l-.3 .3 .5 .6h-.2l-.3-.4-.2-.2h-.2v.6h-.2zM263.3 192.6h.2a.26 .26 0 0 1 .3 .2 .26 .26 0 0 1-.2 .3h-.3zM264.5 192.9a.49 .49 0 0 1 .6-.1 .49 .49 0 0 1 .2 .5h-.8a.42 .42 0 0 0 .3 .4 .42 .42 0 0 0 .4-.1v.2a.6 .6 0 0 1-.8-.1 .6 .6 0 0 1 .1-.8z"/>
<path d="M264.6 193l.3-.1 .2 .3h-.6zM265.5 192.8h.2l.3 .9 .3-.9h.2l-.4 1h-.2zM267.1 192.8h.2v.3h-.2zM267.1 193.6h.2v.2h-.2z"/>
</g>
<text font-size="2.7" fill="#480000" x="178" y="190.3">Title:</text>
<g font-size="2" fill="#480000">
<text x="178" y="183.7">Sheet: Front documentation</text>
<text x="178" y="186.5">File: working.kicad_pcb</text>
<text x="178" y="193.9">Size: A4</text>
<text x="178" y="196.6">KiCad E.D.A. 7.0.6-7.0.6~ubuntu22.04.1 + KiBot v1.6.3</text>
<text x="200" y="193.9">Date: 2023-08-03_17-21-22</text>
<text x="263" y="196.6">Id: 6/6</text>
<text x="263" y="193.9">Rev:</text>
</g>
<g font-size="1.7" fill="#480000">
<text x="35" y="11.7">1</text>
<text x="85" y="11.7">2</text>
<text x="135" y="11.7">3</text>
<text x="185" y="11.7">4</text>
<text x="235" y="11.7">5</text>
<text x="285" y="11.7">6</text>
<text x="10.5" y="35.7">A</text>
<text x="285.5" y="35.7">A</text>
<text x="10.5" y="85.6">B</text>
<text x="285.5" y="85.6">B</text>
<text x="10.5" y="135.7">C</text>
<text x="285.5" y="135.7">C</text>
<text x="10.5" y="185.6">D</text>
<text x="285.5" y="185.6">D</text>
<text x="35" y="199.7">1</text>
<text x="85" y="199.7">2</text>
<text x="135" y="199.7">3</text>
<text x="185" y="199.7">4</text>
<text x="235" y="199.7">5</text>
<text x="285" y="199.7">6</text>
</g>
<g font-size="1" fill="#848484">
<text x="134.5" y="101.2">GREEN</text>
<text x="146.7" y="99.7">10K</text>
<text x="153.3" y="100.6">10K</text>
<text x="143.7" y="107.4" transform="rotate(-90 143.7 107.4)">AP2112K-3.3</text>
<text x="144.8" y="102.4">BSS138</text>
<text x="146.1" y="105.1">LSM6DSOX 1N4148</text>
<text x="136.3" y="109.4">10uF</text>
<text x="144.9" y="109.3">10uF</text>
<text x="146.2" y="111.8" transform="rotate(-90 146.2 111.8)">0.1uF</text>
</g>
</svg>
